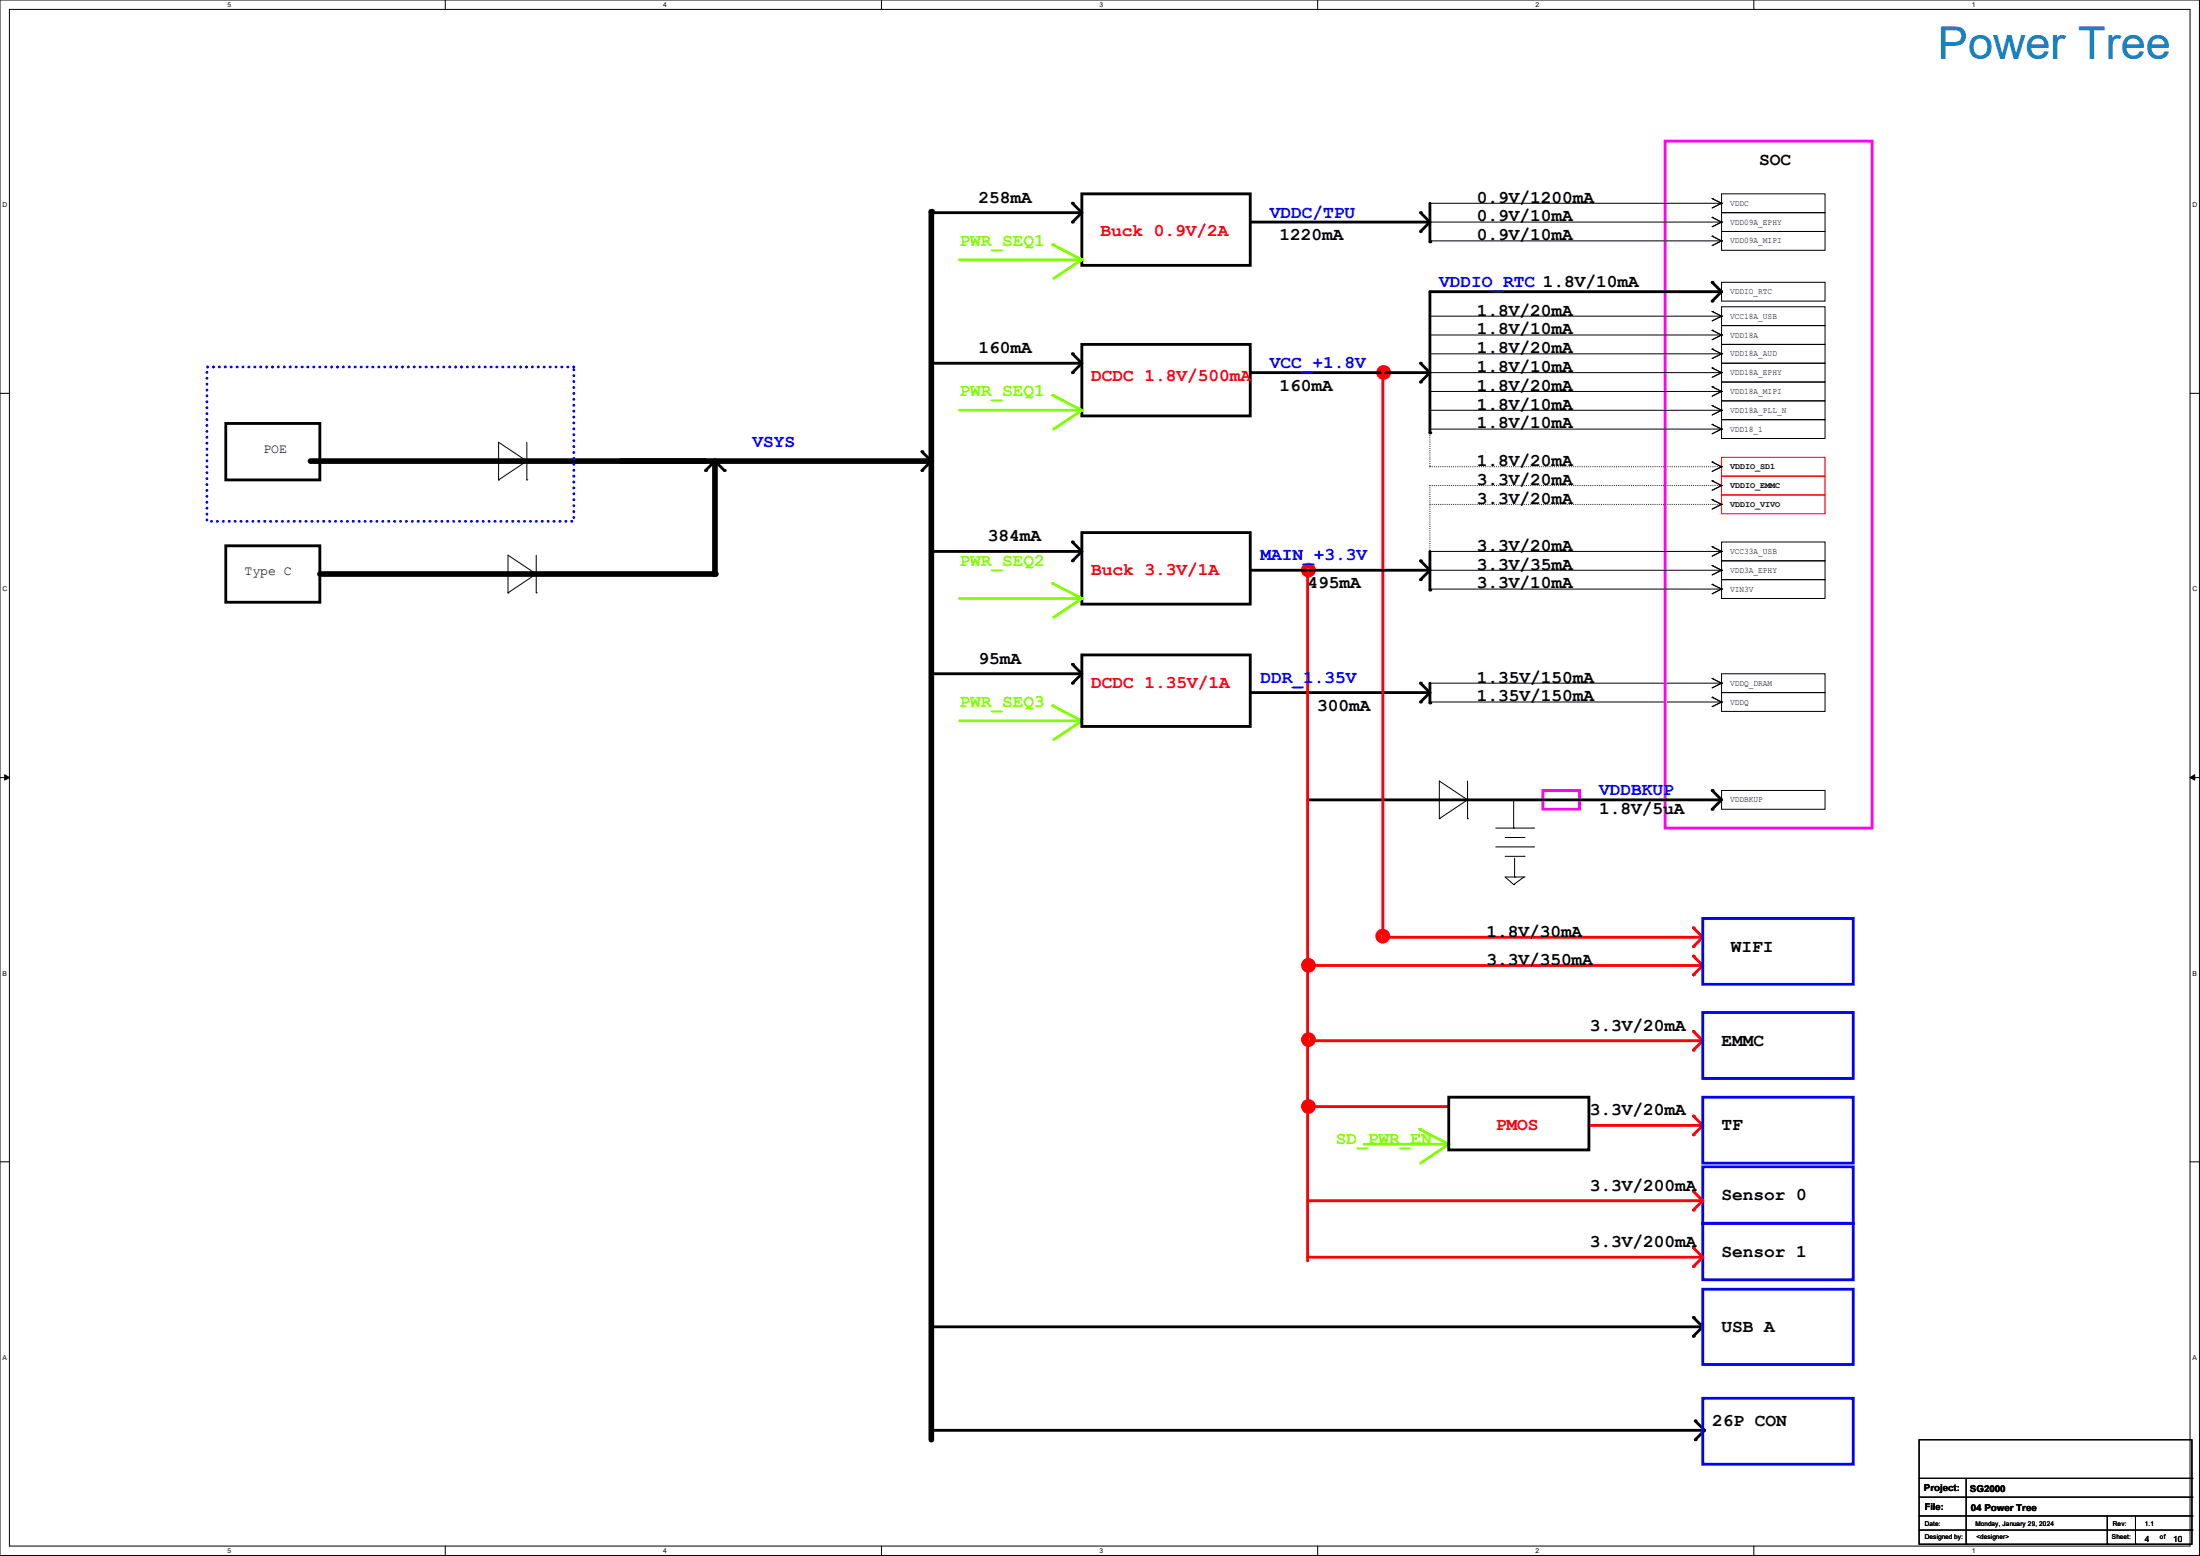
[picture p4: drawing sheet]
<svg xmlns="http://www.w3.org/2000/svg" width="297mm" height="210mm" viewBox="0 0 297 210" stroke-linecap="round" stroke-linejoin="round" font-family="sans-serif">
<g fill="none" stroke="#000" stroke-width=".14">
<path d="M0 0h296.9v209.9h-296.9zM1.3 1.3h294.4v207.4h-294.4zM60.1 0v1.3M119 0v1.3M177.9 0v1.3M236.8 0v1.3M0 53.1h1.3M295.7 53.1h1.2M193 94.7h39.4M193 92.2h39.4M231.1 91.6h.1M231.1 91.6l1.3 .6"/>
<path d="M232.4 94.7h.1M232.4 92.2h.1M232.4 92.2l-1.3 .6M232.4 94.7l-1.3 .7M0 104.9h1.3M.6 104.6l.7 .3-.7 .4zM295.7 104.9l.6-.3v.7zM295.7 104.9h1.2M0 156.8h1.3M295.7 156.8h1.2M60.1 208.7v1.2M119 208.7v1.2"/>
<path d="M177.9 208.7v1.2M236.8 208.7v1.2"/>
</g>
<path d="M.6 104.6l.7 .3-.7 .4zM295.7 104.9l.6-.3v.7z" fill="#000"/>
<path d="M168.9 93.5h24M193 92.2v2.7" fill="none" stroke="#000" stroke-width=".38"/>
<g fill="#000">
<circle cx="192.9" cy="93.5" r=".19"/>
<circle cx="193" cy="94.9" r=".19"/>
</g>
<path d="M129.5 97.3h16.4" fill="none" stroke="#80ff00" stroke-width=".38"/>
<circle cx="145.9" cy="97.3" r=".19" fill="#80ff00"/>
<path d="M231.1 91.6h.1M231.1 94.1h.1M231.1 91.6l1.3 .6M231.1 94.1l1.3 .6" fill="none" stroke="#000" stroke-width=".14"/>
<path d="M142.1 95.2l3.9 2.1" fill="none" stroke="#80ff00" stroke-width=".38"/>
<circle cx="142.1" cy="95.2" r=".19" fill="#80ff00"/>
<path d="M146 97.3l-3.8 2.5" fill="none" stroke="#80ff00" stroke-width=".38"/>
<circle cx="146.1" cy="97.3" r=".19" fill="#80ff00"/>
<path d="M229.9 130.3l-1.3 1.3" fill="none" stroke="#f00" stroke-width=".38"/>
<circle cx="228.6" cy="131.6" r=".19" fill="#f00"/>
<path d="M228.6 125.2l1.3 1.3" fill="none" stroke="#f00" stroke-width=".38"/>
<circle cx="228.6" cy="125.2" r=".19" fill="#f00"/>
<path d="M229.9 126.5l-1.3 1.3" fill="none" stroke="#f00" stroke-width=".38"/>
<circle cx="228.6" cy="127.8" r=".19" fill="#f00"/>
<path d="M176.5 130.3h53.2" fill="none" stroke="#f00" stroke-width=".38"/>
<circle cx="229.7" cy="130.3" r=".19" fill="#f00"/>
<circle cx="186.7" cy="126.3" r=".61" fill="none" stroke="#f00" stroke-width=".76"/>
<path d="M186.7 126.5h43" fill="none" stroke="#f00" stroke-width=".38"/>
<circle cx="229.7" cy="126.5" r=".19" fill="#f00"/>
<path d="M228.6 129l1.3 1.3" fill="none" stroke="#f00" stroke-width=".38"/>
<circle cx="228.6" cy="129" r=".19" fill="#f00"/>
<path d="M229.9 151.9l-1.3 1.3" fill="none" stroke="#f00" stroke-width=".38"/>
<circle cx="228.6" cy="153.2" r=".19" fill="#f00"/>
<path d="M176.5 140.5h53.2" fill="none" stroke="#f00" stroke-width=".38"/>
<circle cx="229.7" cy="140.5" r=".19" fill="#f00"/>
<path d="M228.6 139.2l1.3 1.3" fill="none" stroke="#f00" stroke-width=".38"/>
<circle cx="228.6" cy="139.2" r=".19" fill="#f00"/>
<path d="M229.9 140.5l-1.3 1.2" fill="none" stroke="#f00" stroke-width=".38"/>
<circle cx="228.6" cy="141.7" r=".19" fill="#f00"/>
<path d="M184.1 154.4h11.4" fill="none" stroke="#80ff00" stroke-width=".38"/>
<circle cx="195.5" cy="154.4" r=".19" fill="#80ff00"/>
<path d="M214.6 151.9h15.1" fill="none" stroke="#f00" stroke-width=".38"/>
<circle cx="229.7" cy="151.9" r=".19" fill="#f00"/>
<path d="M176.5 149.4h19" fill="none" stroke="#f00" stroke-width=".38"/>
<circle cx="195.5" cy="149.4" r=".19" fill="#f00"/>
<path d="M228.6 150.6l1.3 1.3" fill="none" stroke="#f00" stroke-width=".38"/>
<circle cx="228.6" cy="150.6" r=".19" fill="#f00"/>
<path d="M191.6 152.4l4 2" fill="none" stroke="#80ff00" stroke-width=".38"/>
<circle cx="191.6" cy="152.4" r=".19" fill="#80ff00"/>
<path d="M195.6 154.4l-3.8 2.6" fill="none" stroke="#80ff00" stroke-width=".38"/>
<circle cx="195.6" cy="154.4" r=".19" fill="#80ff00"/>
<path d="M224.8 19.1h27.9v92.7h-27.9zM208.3 106.7h4.9v2.5h-4.9z" fill="none" stroke="#f0f" stroke-width=".38"/>
<g fill="none" stroke="#000" stroke-width=".38">
<path d="M125.7 28.7h20.2M144.8 27.4l1.2 1.3-1.2 1.3M146 26.2h22.8v9.6h-22.8zM168.9 30h24M191.8 28.7l1.2 1.3-1.2 1.2M193 27.4v5.2M231.1 38.1l1.3 1.3-1.3 1.2M232.3 39.4h-39.3v19M146 46.5h22.8v9.6h-22.8zM146 49l-1.2 1.3M30.5 73.7h12.7v7.6h-12.7zM95.2 63.5l1.3-1.3 1.3 1.3"/>
<path d="M124.5 61l1.2 1.2-1.2 1.3M146 71.9h22.8v9.6h-22.8zM146 88.4h22.8v9.6h-22.8zM176.5 107.9h55.8M231.1 106.7l1.3 1.2-1.3 1.3M195.6 148.1h18.9v7.1h-18.9z"/>
</g>
<g fill="#000">
<circle cx="144.8" cy="27.4" r=".19"/>
<circle cx="144.8" cy="30" r=".19"/>
<circle cx="145.9" cy="28.7" r=".19"/>
<circle cx="191.8" cy="28.7" r=".19"/>
<circle cx="191.8" cy="31.2" r=".19"/>
<circle cx="192.9" cy="30" r=".19"/>
<circle cx="193" cy="32.6" r=".19"/>
<circle cx="231.1" cy="38.1" r=".19"/>
<circle cx="232.3" cy="39.4" r=".19"/>
<circle cx="144.8" cy="50.3" r=".19"/>
<circle cx="193" cy="58.4" r=".19"/>
<circle cx="231.1" cy="40.6" r=".19"/>
<circle cx="95.2" cy="63.5" r=".19"/>
<circle cx="96.4" cy="77.5" r=".38"/>
<circle cx="96.5" cy="77.5" r=".38"/>
<circle cx="97.8" cy="63.5" r=".19"/>
<circle cx="124.5" cy="63.5" r=".19"/>
<circle cx="124.5" cy="61" r=".19"/>
<circle cx="125.6" cy="62.2" r=".38"/>
<circle cx="231.1" cy="109.2" r=".19"/>
<circle cx="231.1" cy="106.7" r=".19"/>
<circle cx="232.3" cy="107.9" r=".19"/>
</g>
<path d="M43.2 77.5h53.2M83.8 62.2h41.8M96.5 62.2v15.3" fill="none" stroke="#000" stroke-width=".76"/>
<g fill="none" stroke="#000" stroke-width=".14">
<path d="M193 27.4h39.4M193 30h39.4M193 32.5h39.4M231.1 26.8h.1M231.1 29.3h.1M231.1 26.8l1.3 .6M231.1 29.3l1.3 .7M232.4 31.2h14v2.6h-14zM232.4 28.7h14v2.5h-14zM232.4 38.1h14v2.5h-14zM232.4 26.2h14v2.5h-14zM232.4 27.4h.1"/>
<path d="M232.4 30h.1M232.4 32.5h.1M232.4 27.4l-1.3 .7M232.4 30l-1.3 .6M232.4 32.5l-1.3 .6M232.4 46.5h14v2.5h-14zM232.4 54.1h14v2.5h-14zM232.4 41.4h14v2.5h-14zM232.4 51.6h14v2.5h-14zM232.4 49h14v2.6h-14zM232.4 56.6h14v2.6h-14zM232.4 43.9h14v2.6h-14z"/>
<path d="M66 77.5h8.9M72.4 77.5h.1M72.4 77.5l-3.8-2.6v5.1M72.4 77.5l-3.8 2.5M72.4 74.9v5.1M74.9 77.5h.1M232.4 73.2h14v2.5h-14zM232.4 78.2h14v2.6h-14zM232.4 75.7h14v2.5h-14zM68.6 80h.1M72.4 80h.1M232.4 93.5h14v2.5h-14z"/>
<path d="M232.4 90.9h14v2.6h-14zM194.3 110.5h.1M198.1 107.9h.1M198.1 110.5h.1M198.1 107.9l-3.8 2.6M198.1 105.4v5.1M198.1 107.9l-3.8-2.5v5.1M201.9 111.8h5.1M201.9 114.3h5.1M203.2 115.6h2.5M203.2 113h2.5M204.3 111.8h.1"/>
<path d="M204.3 119.4h.1M204.3 108.1v3.7M204.5 118.4h.1M204.5 115.8v2.6M205.7 118.4h.1M205.7 115.6h.1M205.7 113h.1M205.7 118.4h-2.5l1.1 1M205.7 118.4l-1.4 1M207 111.8h.1M207 114.3h.1M232.4 106.7h14v2.5h-14z"/>
</g>
<g fill="none" stroke="#f00" stroke-width=".76">
<circle cx="176.6" cy="130.3" r=".61"/>
<circle cx="176.6" cy="149.3" r=".61"/>
<circle cx="176.6" cy="140.3" r=".61"/>
</g>
<path d="M229.9 124h20.3v8.8h-20.3zM229.9 136.7h20.3v8.8h-20.3zM229.9 148.1h20.3v8.9h-20.3z" fill="none" stroke="#00f" stroke-width=".38"/>
<path d="M232.4 66.8h14v2.5h-14zM232.4 64.3h14v2.5h-14zM232.4 61.7h14v2.6h-14z" fill="none" stroke="#f00" stroke-width=".14"/>
<path d="M129.5 35.1h16.4" fill="none" stroke="#80ff00" stroke-width=".38"/>
<circle cx="145.9" cy="35.1" r=".19" fill="#80ff00"/>
<path d="M231.1 29.3h.1M231.1 31.9h.1M231.1 29.3l1.3 .7M231.1 31.9l1.3 .6M232.4 32.5h.1M232.4 32.5l-1.3 .6M193 42.7h39.4M193 45.2h39.4M232.4 42.7h.1M232.4 45.2h.1" fill="none" stroke="#000" stroke-width=".14"/>
<path d="M144.8 47.8l1.2 1.2M191.8 49l1.2 1.3-1.2 1.3" fill="none" stroke="#000" stroke-width=".38"/>
<g fill="#000">
<circle cx="144.8" cy="47.8" r=".19"/>
<circle cx="191.8" cy="49" r=".19"/>
<circle cx="191.8" cy="51.6" r=".19"/>
</g>
<path d="M142.1 33l3.9 2.1" fill="none" stroke="#80ff00" stroke-width=".38"/>
<circle cx="142.1" cy="33" r=".19" fill="#80ff00"/>
<path d="M146 35.1l-3.8 2.5" fill="none" stroke="#80ff00" stroke-width=".38"/>
<circle cx="146.1" cy="35.1" r=".19" fill="#80ff00"/>
<g fill="none" stroke="#000" stroke-width=".14">
<path d="M193 47.8h39.4M193 50.3h39.4M193 52.8h39.4M193 55.4h39.4M231.1 42h.1M231.1 44.6h.1M231.1 47.1h.1M231.1 49.7h.1M231.1 42l1.3 .7M231.1 44.6l1.3 .6M231.1 47.1l1.3 .7M231.1 49.7l1.3 .6"/>
<path d="M232.4 42.7h.1M232.4 45.2h.1M232.4 47.8h.1M232.4 50.3h.1M232.4 52.8h.1M232.4 55.4h.1M232.4 42.7l-1.3 .6M232.4 45.2l-1.3 .6M232.4 47.8l-1.3 .6M232.4 50.3l-1.3 .6"/>
</g>
<path d="M125.7 49h20.2M168.9 50.3h24" fill="none" stroke="#000" stroke-width=".38"/>
<g fill="#000">
<circle cx="145.9" cy="49" r=".19"/>
<circle cx="192.9" cy="50.3" r=".19"/>
</g>
<circle cx="186.8" cy="50.3" r=".61" fill="none" stroke="#f00" stroke-width=".76"/>
<path d="M129.5 55.4h16.4" fill="none" stroke="#80ff00" stroke-width=".38"/>
<circle cx="145.9" cy="55.4" r=".19" fill="#80ff00"/>
<path d="M193 57.9h39.4M231.1 52.2h.1M231.1 54.7h.1M231.1 52.2l1.3 .6M231.1 54.7l1.3 .7M232.4 52.8h.1M232.4 57.9h.1M232.4 55.4h.1M232.4 52.8l-1.3 .7M232.4 55.4l-1.3 .6" fill="none" stroke="#000" stroke-width=".14"/>
<path d="M193 57.9v5.1M193 63h.1" fill="none" stroke="#000" stroke-width=".14" stroke-dasharray="0 .3"/>
<path d="M142.1 53.3l3.9 2.1" fill="none" stroke="#80ff00" stroke-width=".38"/>
<circle cx="142.1" cy="53.3" r=".19" fill="#80ff00"/>
<path d="M146 55.4l-3.8 2.5" fill="none" stroke="#80ff00" stroke-width=".38"/>
<circle cx="146.1" cy="55.4" r=".19" fill="#80ff00"/>
<path d="M231.1 57.3h.1M231.1 57.3l1.3 .6M232.4 57.9h.1M232.4 57.9l-1.3 .6" fill="none" stroke="#000" stroke-width=".14"/>
<path d="M186.7 49.7v77.3" fill="none" stroke="#f00" stroke-width=".38"/>
<circle cx="186.7" cy="49.7" r=".19" fill="#f00"/>
<path d="M193 63h39.4M193 65.5h39.4M193 65.5v8.9M193 74.4h.1M193 68.1h39.4M232.4 63h.1M232.4 65.5h.1M232.4 68.1h.1" fill="none" stroke="#000" stroke-width=".14" stroke-dasharray="0 .3"/>
<path d="M125.7 74.4h20.2M144.8 73.2l1.2 1.2-1.2 1.3M168.9 77h24M191.8 75.7l1.2 1.3-1.2 1.2M193 74.4v5.2" fill="none" stroke="#000" stroke-width=".38"/>
<g fill="#000">
<circle cx="144.8" cy="75.7" r=".19"/>
<circle cx="144.8" cy="73.2" r=".19"/>
<circle cx="145.9" cy="74.4" r=".19"/>
<circle cx="191.8" cy="75.7" r=".19"/>
<circle cx="191.8" cy="78.2" r=".19"/>
<circle cx="192.9" cy="77" r=".19"/>
<circle cx="193" cy="79.6" r=".19"/>
</g>
<g fill="none" stroke="#000" stroke-width=".14">
<path d="M193 77h39.4M193 74.4h39.4M231.1 62.4h.1M231.1 64.9h.1M231.1 67.4h.1M231.1 73.8h.1M231.1 62.4l1.3 .6M231.1 64.9l1.3 .6M231.1 67.4l1.3 .7M231.1 73.8l1.3 .6M232.4 63h.1M232.4 65.5h.1"/>
<path d="M232.4 68.1h.1M232.4 77h.1M232.4 74.4h.1M232.4 63l-1.3 .6M232.4 65.5l-1.3 .7M232.4 68.1l-1.3 .6M232.4 74.4l-1.3 .7M232.4 77l-1.3 .6"/>
</g>
<circle cx="176.6" cy="76.9" r=".61" fill="none" stroke="#f00" stroke-width=".76"/>
<path d="M129.5 80.8h16.4" fill="none" stroke="#80ff00" stroke-width=".38"/>
<circle cx="145.9" cy="80.8" r=".19" fill="#80ff00"/>
<path d="M193 79.5h39.4M231.1 76.3h.1M231.1 78.9h.1M231.1 76.3l1.3 .7M231.1 78.9l1.3 .6M232.4 79.5h.1M232.4 79.5l-1.3 .6" fill="none" stroke="#000" stroke-width=".14"/>
<path d="M144.8 89.7l1.2 1.2-1.2 1.3" fill="none" stroke="#000" stroke-width=".38"/>
<g fill="#000">
<circle cx="125.7" cy="28.6" r=".38"/>
<circle cx="144.8" cy="92.2" r=".19"/>
<circle cx="144.8" cy="89.7" r=".19"/>
</g>
<path d="M125.7 28.6v165.7" fill="none" stroke="#000" stroke-width=".76"/>
<path d="M142.1 78.7l3.9 2.1" fill="none" stroke="#80ff00" stroke-width=".38"/>
<circle cx="142.1" cy="78.7" r=".19" fill="#80ff00"/>
<path d="M146 80.8l-3.8 2.5" fill="none" stroke="#80ff00" stroke-width=".38"/>
<circle cx="146.1" cy="80.8" r=".19" fill="#80ff00"/>
<path d="M176.5 77.6v72.3" fill="none" stroke="#f00" stroke-width=".38"/>
<circle cx="176.5" cy="77.6" r=".19" fill="#f00"/>
<path d="M30.5 57.2h12.7v7.6h-12.7zM125.7 90.9h20.2M191.8 92.2l1.2 1.3-1.2 1.2M125.7 179.1h104M228.6 177.8l1.3 1.3-1.3 1.2M126 193h104M228.9 191.8l1.2 1.2-1.2 1.3" fill="none" stroke="#000" stroke-width=".38"/>
<g fill="#000">
<circle cx="95.1" cy="62.2" r=".38"/>
<circle cx="145.9" cy="90.9" r=".19"/>
<circle cx="191.8" cy="92.2" r=".19"/>
<circle cx="191.8" cy="94.7" r=".19"/>
<circle cx="228.6" cy="177.8" r=".19"/>
<circle cx="229.7" cy="179.1" r=".19"/>
<circle cx="228.6" cy="180.3" r=".19"/>
<circle cx="228.9" cy="191.8" r=".19"/>
<circle cx="228.9" cy="194.3" r=".19"/>
<circle cx="230" cy="193" r=".19"/>
</g>
<path d="M71.1 59.7v5.1M64.8 62.2h8.9M67.3 64.8h.1M71.1 64.8h.1M71.1 62.2h.1M71.1 62.2l-3.8-2.5v5.1M71.1 62.2l-3.8 2.6M73.7 62.2h.1" fill="none" stroke="#000" stroke-width=".14"/>
<path d="M41.9 62.2h53.2" fill="none" stroke="#000" stroke-width=".76"/>
<path d="M229.9 157.5h20.3v7.6h-20.3zM229.9 174h20.3v10.1h-20.3zM229.9 165.1h20.3v7.6h-20.3zM229.9 188.7h20.3v8.9h-20.3z" fill="none" stroke="#00f" stroke-width=".38"/>
<path d="M176.5 162.1h53.2" fill="none" stroke="#f00" stroke-width=".38"/>
<circle cx="229.7" cy="162.1" r=".19" fill="#f00"/>
<path d="M228.6 160.8l1.3 1.3" fill="none" stroke="#f00" stroke-width=".38"/>
<circle cx="228.6" cy="160.8" r=".19" fill="#f00"/>
<path d="M229.9 162.1l-1.3 1.2" fill="none" stroke="#f00" stroke-width=".38"/>
<circle cx="228.6" cy="163.3" r=".19" fill="#f00"/>
<path d="M176.5 169.7h53.2" fill="none" stroke="#f00" stroke-width=".38"/>
<circle cx="229.7" cy="169.7" r=".19" fill="#f00"/>
<path d="M228.6 168.4l1.3 1.3" fill="none" stroke="#f00" stroke-width=".38"/>
<circle cx="228.6" cy="168.4" r=".19" fill="#f00"/>
<path d="M229.9 169.7l-1.3 1.2" fill="none" stroke="#f00" stroke-width=".38"/>
<circle cx="228.6" cy="170.9" r=".19" fill="#f00"/>
<path d="M176.5 150v20.2" fill="none" stroke="#f00" stroke-width=".38"/>
<circle cx="176.5" cy="150" r=".19" fill="#f00"/>
<path d="M27.9 49.5h49.6v20.9h-49.6z" fill="none" stroke="#00f" stroke-width=".38" stroke-dasharray="0 .8"/>
<g fill="none" stroke="#000" stroke-width=".14">
<path d="M259.1 194.3h36.8v14.1h-36.8zM259.1 199.5h36.8M265.4 199.5v8.9M295.9 199.5h.1M259.1 202.1h36.8M259.1 204.6h36.8M259.1 206.5h36.8M265.4 208.4h.1M284.5 208.4h.1M284.5 204.6v3.8M288.3 208.4h.1M288.3 204.6v3.8"/>
<path d="M295.9 202.1h.1M295.9 204.6h.1M295.9 206.5h.1"/>
</g>
<text font-size="6.1" fill="#0080c0" x="261.6" y="8">Power Tree</text>
<g font-size="2.4">
<text x="237.5" y="22.3">SOC</text>
<text x="132.1" y="27.3">258mA</text>
<text x="199.4" y="27.3">0.9V/1200mA</text>
<text x="199.4" y="29.9">0.9V/10mA</text>
<text x="172.7" y="32.4">1220mA</text>
<text x="199.4" y="32.4">0.9V/10mA</text>
<text x="132.1" y="47.7">160mA</text>
<text x="199.4" y="42.6">1.8V/20mA</text>
<text x="199.4" y="45.1">1.8V/10mA</text>
<text x="199.4" y="47.7">1.8V/20mA</text>
<text x="172.7" y="52.7">160mA</text>
<text x="199.4" y="50.2">1.8V/10mA</text>
<text x="199.4" y="52.7">1.8V/20mA</text>
<text x="199.4" y="55.3">1.8V/10mA</text>
<text x="199.4" y="57.8">1.8V/10mA</text>
<text x="199.4" y="62.9">1.8V/20mA</text>
<text x="199.4" y="65.4">3.3V/20mA</text>
<text x="199.4" y="68">3.3V/20mA</text>
<text x="133.3" y="73.1">384mA</text>
<text x="199.4" y="74.3">3.3V/20mA</text>
<text x="199.4" y="76.9">3.3V/35mA</text>
<text x="176.5" y="79.4">495mA</text>
<text x="199.4" y="79.4">3.3V/10mA</text>
<text x="132.1" y="89.6">95mA</text>
<text x="177.8" y="95.9">300mA</text>
<text x="199.4" y="94.7">1.35V/150mA</text>
<text x="199.4" y="92.1">1.35V/150mA</text>
<text x="215.9" y="109.9">1.8V/5uA</text>
<text x="200.7" y="130.2">3.3V/350mA</text>
<text x="200.7" y="126.4">1.8V/30mA</text>
<text x="233.7" y="128.4">WIFI</text>
<text x="214.6" y="139.1">3.3V/20mA</text>
<text x="232.4" y="141.1">EMMC</text>
<text x="214.6" y="150.5">3.3V/20mA</text>
<text x="232.4" y="152.6">TF</text>
<text x="214.6" y="160.7">3.3V/200mA</text>
<text x="232.4" y="162">Sensor 0</text>
<text x="214.6" y="168.3">3.3V/200mA</text>
<text x="232.4" y="169.6">Sensor 1</text>
<text x="232.4" y="179.7">USB A</text>
<text x="231.1" y="192.4">26P CON</text>
</g>
<g font-size="2.4" fill="#00f">
<text x="171.4" y="29.4">VDDC/TPU</text>
<text x="194.3" y="38.8">VDDIO_RTC 1.8V/10mA</text>
<text x="171.4" y="49.7">VCC_+1.8V</text>
<text x="101.6" y="60.4">VSYS</text>
<text x="170.2" y="75.6">MAIN_+3.3V</text>
<text x="170.2" y="92.1">DDR_1.35V</text>
<text x="215.9" y="107.4">VDDBKUP</text>
</g>
<g font-size="2.4" fill="#80ff00">
<text x="129.5" y="33.2">PWR_SEQ1</text>
<text x="129.5" y="53.5">PWR_SEQ1</text>
<text x="129.5" y="76.4">PWR_SEQ2</text>
<text x="129.5" y="95.4">PWR_SEQ3</text>
<text x="180.3" y="154.3">SD_PWR_EN</text>
</g>
<g font-size="2.4" fill="#f00">
<text x="148.6" y="31.8">Buck 0.9V/2A</text>
<text x="147.3" y="51.5">DCDC 1.8V/500mA</text>
<text x="147.3" y="77.6">Buck 3.3V/1A</text>
<text x="147.3" y="92.9">DCDC 1.35V/1A</text>
<text x="201.9" y="152.6">PMOS</text>
</g>
<g font-size="1.8">
<text x="35.6" y="61.1">POE</text>
<text x="33" y="77.6">Type C</text>
</g>
<g font-size="1.3">
<text x="259.7" y="201.2">Project:</text>
<text x="259.8" y="203.8">File:</text>
<text x="265.9" y="201.3">SG2000</text>
<text x="266.1" y="203.9">04 Power Tree</text>
</g>
<g font-size="1.1">
<text x="233.6" y="27.8">VDDC</text>
<text x="233.6" y="32.9">VDD09A_MIPI</text>
<text x="233.6" y="30.3">VDD09A_EPHY</text>
<text x="233.6" y="39.7">VDDIO_RTC</text>
<text x="233.6" y="45.6">VDD18A</text>
<text x="233.6" y="43">VCC18A_USB</text>
<text x="233.6" y="53.2">VDD18A_MIPI</text>
<text x="233.6" y="48.1">VDD18A_AUD</text>
<text x="233.6" y="50.6">VDD18A_EPHY</text>
<text x="233.6" y="58.3">VDD18_1</text>
<text x="233.6" y="55.7">VDD18A_PLL_N</text>
<text x="233.6" y="65.9">VDDIO_EMMC</text>
<text x="233.6" y="63.3">VDDIO_SD1</text>
<text x="233.6" y="68.4">VDDIO_VIVO</text>
<text x="233.6" y="77.3">VDD3A_EPHY</text>
<text x="233.6" y="74.8">VCC33A_USB</text>
<text x="233.6" y="79.8">VIN3V</text>
<text x="233.6" y="95.1">VDDQ</text>
<text x="233.6" y="92.5">VDDQ_DRAM</text>
<text x="233.6" y="108.3">VDDBKUP</text>
<text x="289.6" y="208.1">4</text>
<text x="293.4" y="208.1">10</text>
</g>
<g font-size=".9">
<text x="30.7" y=".9">5</text>
<text x="89.5" y=".9">4</text>
<text x="148.4" y=".9">3</text>
<text x="207.3" y=".9">2</text>
<text x="266.2" y=".9">1</text>
<text x=".3" y="28">D</text>
<text x="296" y="28">D</text>
<text x=".3" y="79.8">C</text>
<text x="296" y="79.8">C</text>
<text x=".3" y="131.7">B</text>
<text x="296" y="131.7">B</text>
<text x=".3" y="183.5">A</text>
<text x="296" y="183.5">A</text>
<text x="30.7" y="209.6">5</text>
<text x="89.5" y="209.6">4</text>
<text x="148.4" y="209.6">3</text>
<text x="207.3" y="209.6">2</text>
<text x="259.8" y="205.9">Date:</text>
<text x="259.8" y="207.7">Designed by:</text>
<text x="266.2" y="209.6">1</text>
<text x="266.7" y="205.9">Monday, January 29, 2024</text>
<text x="266.8" y="207.7">&lt;designer&gt;</text>
<text x="285.1" y="207.7">Sheet:</text>
<text x="285.2" y="205.9">Rev:</text>
<text x="289.6" y="205.9">1.1</text>
<text x="291.6" y="207.7">of</text>
</g>
</svg>
